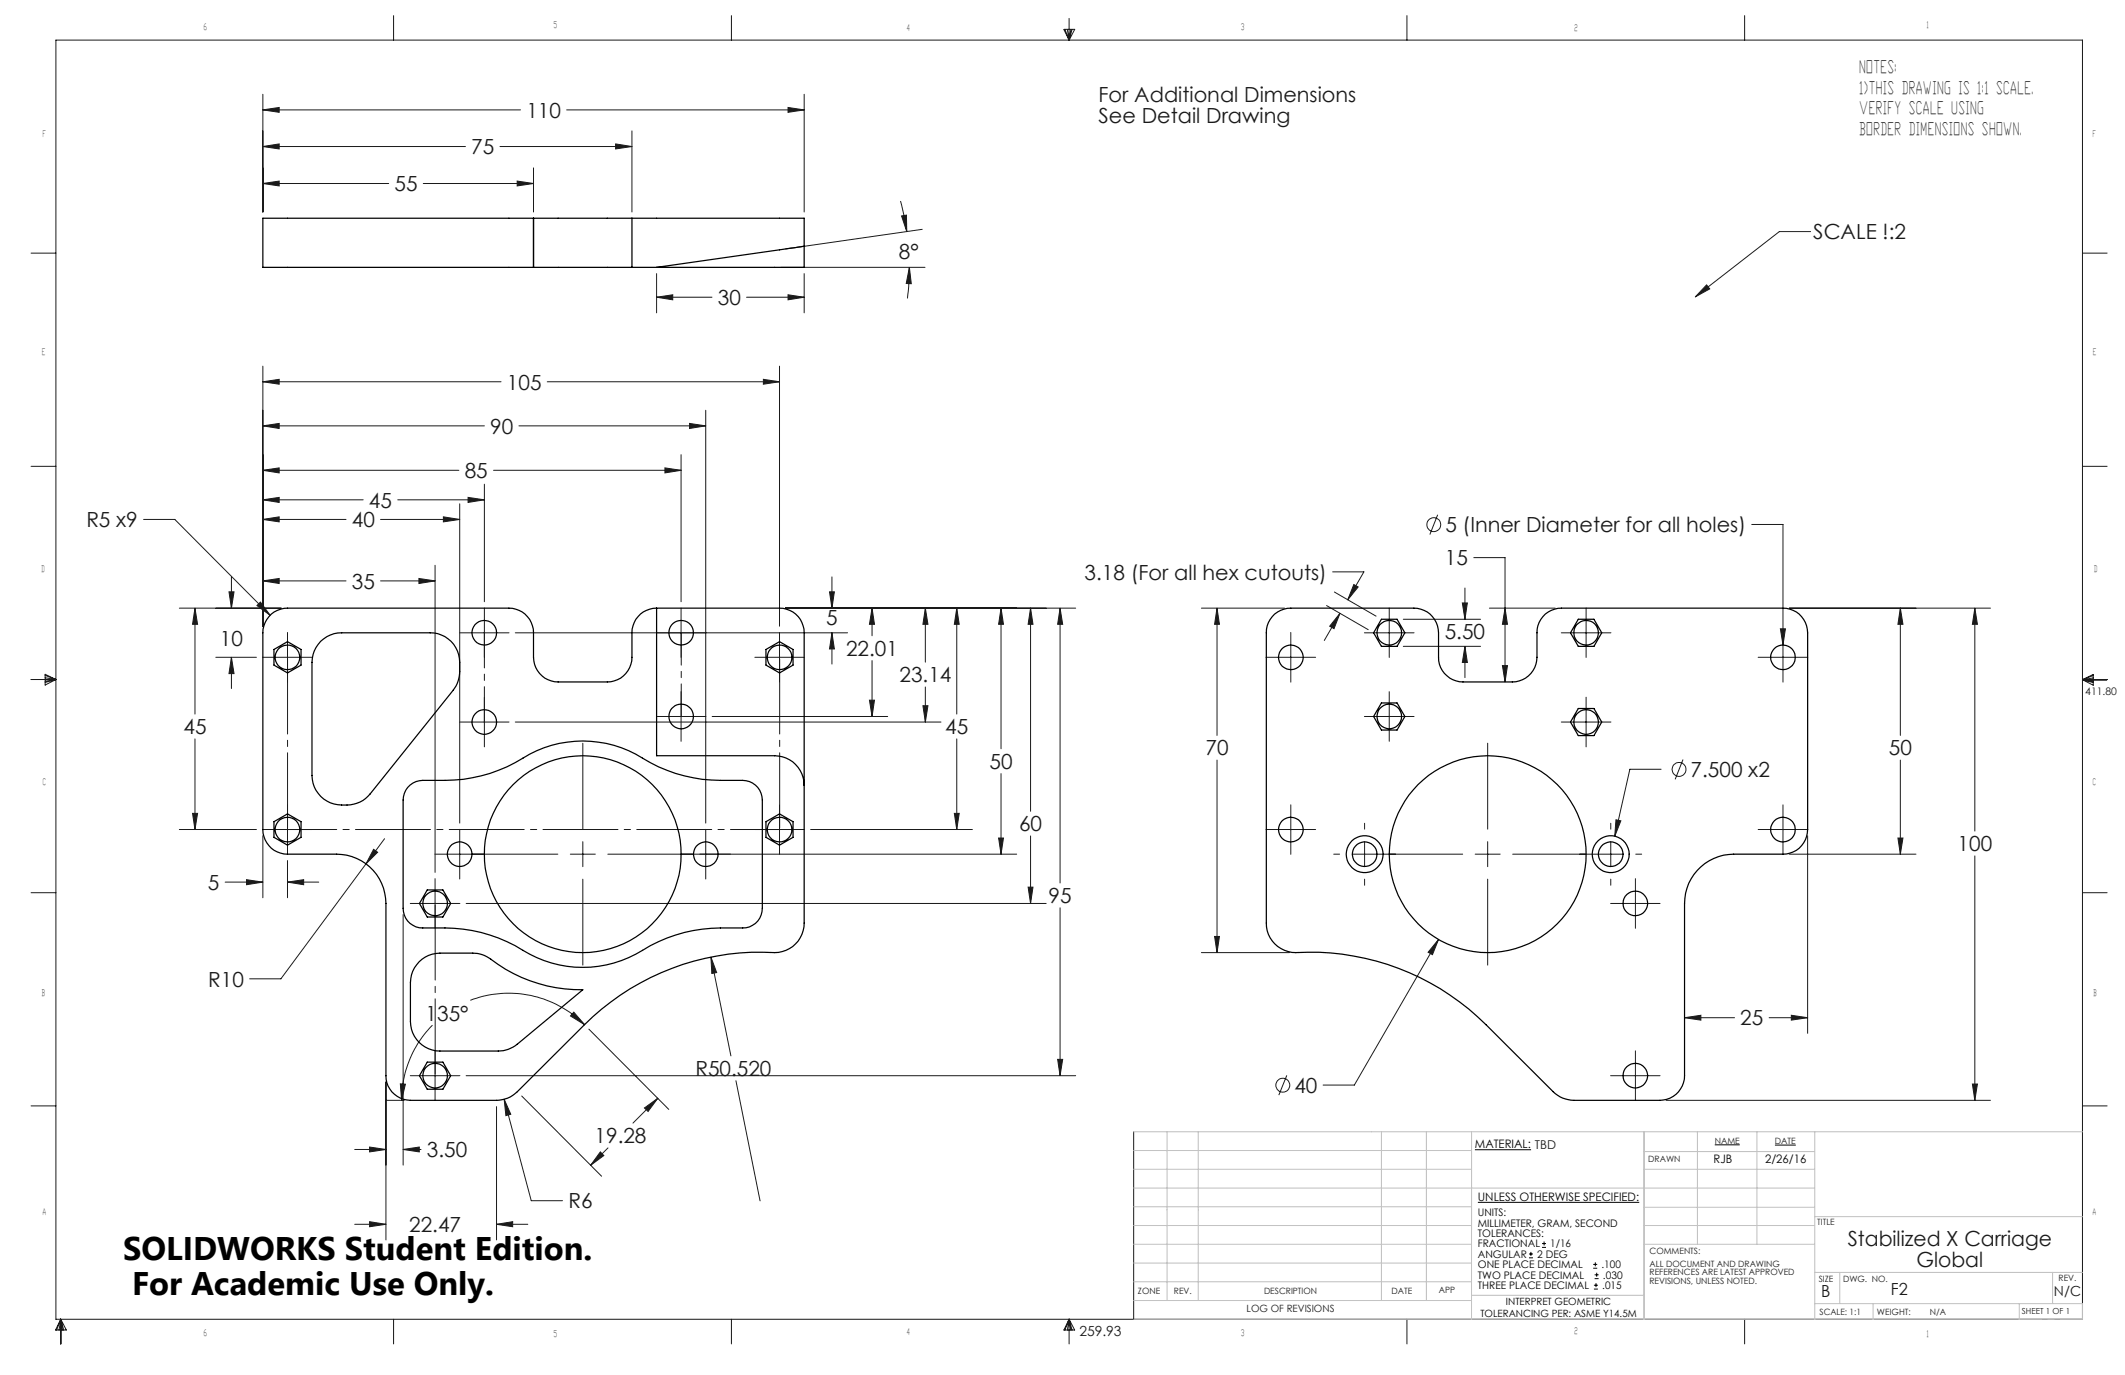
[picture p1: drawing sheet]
<svg xmlns="http://www.w3.org/2000/svg" width="432mm" height="279mm" viewBox="0 0 432 279" stroke-linecap="round" stroke-linejoin="round" font-family="sans-serif">
<g fill="none" stroke="#191924" stroke-width=".2">
<path d="M11.4 8.1h411.8v260h-411.8zM53.4 19.2v23.9M80 3.2v4.9M148.6 3.2v4.9M163.4 19.2v23.9M216.2 6l1 2.1M216.2 6h2.2M216.4 6l.8 2.1M216.9 6l.3 2.1M217.2 3.7v4.4M217.6 6l-.4 2.1M217.8 6l-.6 2.1"/>
<path d="M218.4 6l-1.2 2.1M285.9 3.2v4.9M354.5 3.2v4.9M53.4 22.3l3.3-.5v1zM53.4 37.3l3.3-.5v1zM53.4 29.8l3.3-.6v1.1zM53.4 22.3h52.4M53.4 37.3h25.6M53.4 29.8h41.2M86 37.3h22.4M101.6 29.8h26.8M105.1 36.8l3.3 .5-3.3 .5z"/>
<path d="M108.4 34.1v9M115.1 22.3h48.3M125.1 29.2l3.3 .6-3.3 .5zM128.4 26.6v16.5M160.1 21.8l3.3 .5-3.3 .5zM6.3 51.4h5.1M133.4 55.6v8M158.7 54.3h29.3M160.1 59.9l3.3 .5-3.3 .5zM163.4 55.6v8M183 40.9l.7 3.1 .6 3.1M183.2 43.9l1-.2 .1 3.4z"/>
<path d="M184.8 54.3l.4 3.3h-1.1zM184.8 54.3l-.4 6.3M187.4 46.6l-27.7 4M346.8 57.9l.6 .8-2.9 1.6zM367.9 47.1h-6.3l-17.1 13.2M423.2 51.4h5M53.4 77.6l3.3-.5v1zM53.4 74.4v52.9M53.4 77.6h48.4M111.2 77.6h47.2M133.4 60.4h11.3M133.4 60.4l3.3-.5v1z"/>
<path d="M151.7 60.4h11.7M155.1 77.1l3.3 .5-3.3 .5zM158.4 74.4v52.8M6.3 94.8h5.1M53.4 95.6l3.3-.5v1zM53.4 86.5l3.3-.5v1.1zM53.4 95.6h39.8M53.4 86.5h45M98.4 98.4v23.9M100.3 95.6h38.1M105.4 86.5h38M135.1 95.1l3.3 .5-3.3 .5z"/>
<path d="M138.4 92.4v29.9M140.1 86l3.3 .5-3.3 .6zM143.4 83.4v83.9M423.2 94.8h5M29.2 105.6h6.3l19.4 19.4M47 117.2v6.4M53.4 101.6l3.3-.5v1zM53.4 105.6l3.3-.6v1zM53.4 118l3.3-.5v1.1zM53.4 105.6h16.9M53.4 101.6h20.4M53.4 118h16.9"/>
<path d="M77.3 105.6h16.1M77.3 118h11.1M80.8 101.6h17.6M85.1 117.5l3.3 .5-3.3 .6zM88.4 114.9v62.4M90.1 105l3.3 .6-3.3 .4zM93.4 102.4v64.9M95.1 101.1l3.3 .5-3.3 .5zM169.1 117.2v6.4M270.8 116.2h6.3l-3.2 5.7M275.1 118.8l.9 .5-2.1 2.6zM292.1 104.6l-1.6 4"/>
<path d="M297.7 119.5v6.3M299.5 113.3h6.3v25.3M356 106.6h6.3v32M6.3 138.1h5.1M9.2 137l2.2 1.1-2.2 1.1zM9.2 137.2l2.2 .9M9.2 137.7l2.2 .4M11.4 138.1l-2.2 .6M11.4 138.1l-2.2 .3M36.4 123.6h20.7M39.6 123.6l.5 3.3h-1zM39.6 123.6v21.5"/>
<path d="M43.9 133.6h8.2M46.5 120.3h1.1l-.6 3.3zM47 133.6l.6 3.3h-1.1zM47 133.6v6.3M52.2 123l.7-.7 2 2.7zM53.4 133.6h10.1M58.4 128.5v10.1M93.4 128.6h10M98.4 123.5v10.1M104.7 128.6h67.5M138.4 123.5v10.1M153.4 133.6h10"/>
<path d="M158.4 128.5v10.1M159.7 123.6h58.9M168.6 120.3h.9l-.4 3.3zM169.1 128.6v6.3M169.1 128.6l.4 3.3h-.9zM177.2 123.6v5.6M177.2 134.2v11.4M177.2 123.6l.5 3.3h-1zM188 123.6v10.9M188 139.6v7.1M188 123.6l.6 3.3h-1.1zM194.4 123.6v21.5"/>
<path d="M194.4 123.6l.5 3.3h-1zM203.4 123.6v28.6M203.4 123.6l.5 3.3h-1zM209.4 123.6v41.3M209.4 123.6l.5 3.3h-1zM215.4 123.6v55.8M215.4 123.6l.5 3.3h-1zM244.1 123.6h16.9M247.3 123.6l.5 3.3h-1zM247.3 123.6v25.8M257.2 133.6h10.1M262.3 128.5v10.1"/>
<path d="M269.6 123l8.4 5M271.1 120.3l8.5 4.9M272.3 124.6l-1.2 3.1-.9-.5zM272.3 124.6l-3.2 5.5M277.2 128.6h10.1M282.3 123.5v10.1M285.2 125.8h15.6M285.2 131.3h15.6M297.1 122.5h1.1l-.5 3.3zM297.7 131.3l.5 3.3h-1.1zM297.7 131.3v6.4M302.6 123.6h13.4"/>
<path d="M305.3 135.3h1l-.5 3.3zM305.8 123.6l.5 3.3h-1zM317.3 128.6h10M322.3 123.5v10.1M357.3 133.6h10M361.8 127.8h1l-.5 3.3zM363.6 123.6h40.9M386.2 123.6l.5 3.3h-1zM386.2 123.6v25.8M401.3 123.6l.5 3.3h-1zM401.3 123.6v45.3M423.2 138.1h4.9"/>
<path d="M423.2 138.1l2.1-1v2.1zM423.2 138.1l2.1 .6M423.2 138.1l2.1 .4M425.3 137.3l-2.1 .8M425.3 137.8l-2.1 .3M39.6 150.1v18.5M93.4 146.7h10M98.4 141.7v10.1M104.7 146.7h86.5M118.4 151v17.5M133.4 145.6h10M138.4 140.5v10.1"/>
<path d="M144.7 145.6h35.7M176.7 142.3h1l-.5 3.3zM187.5 143.4h1.1l-.6 3.3zM194.4 150.1v18.5M203.4 157.2v16.4M247.3 154.4v39.2M277.2 145.6h10.1M282.3 140.5v10.1M302.3 151v17.5M317.3 146.7h10M322.3 141.7v10.1M337.5 156.3h-6.3l-3.1 13.6"/>
<path d="M342 154.3l-1.6 4.1M386.2 154.4v19.2M36.4 168.6h15.7M39.1 165.3h1l-.5 3.3zM45.8 179.2h7.6M50.1 178.8l3.3 .4-3.3 .6zM53.4 168.6h10.1M53.4 169.8v12.6M58.4 174.9v7.5M58.4 179.2h6.4M58.4 179.2l3.3-.4v1zM58.4 163.5v10.1"/>
<path d="M74.4 175.5l-17.3 23.4h-6.4M75.9 172.6l.8 .6-2.3 2.3zM78.1 170.4l-3.7 5.1M88.4 173.6h24.9M88.4 178.5v10.1M93.4 168.5v10.1M115.9 173.6h5.1M118.4 171v5.1M118.4 178.6v17.5M143.4 168.5v10.1M153.4 168.6h10M158.4 163.5v10.1"/>
<path d="M164.7 168.6h32.9M193.9 165.3h1l-.5 3.3zM202.9 170.3h1l-.5 3.3zM206.6 173.6h-83.1M209.4 169.9v13.7M257.2 168.6h10.1M262.3 163.5v10.1M271 173.6h1.2M274.7 173.6h22.5M277.3 167.3v1.2M277.3 171v5.1M277.3 178.6v1.3"/>
<path d="M299.8 173.6h5M302.3 171v5.1M302.3 178.6v17.5M307.4 173.6h22.4M327.3 167.3v1.2M327.3 171v5.1M327.3 178.6v1.3M328.4 166.6l1 .2-1.3 3.1zM332.3 178.5v10.1M332.4 173.6h1.2M357.3 168.6h10M362.3 163.5v10.1"/>
<path d="M363.6 173.6h25.7M367.3 169.8v40.2M385.7 170.3h1l-.5 3.3zM401.3 173.9v49.7M6.3 181.4h5.1M81.9 185.8v50.9M83.4 183.6h10.1M94.7 183.6h117.9M144.5 194.5l4 20.1M144.5 194.5l1.1 3.1-1 .2zM208.9 180.3h1l-.5 3.3zM215.4 184.5v34.1"/>
<path d="M244.1 193.6h17.9M246.8 190.3h1l-.5 3.3zM292.3 190.9l-17.1 29.6h-6.3M292.3 190.9l-1.2 3.1-.9-.5zM327.3 183.6h10M423.2 181.4h5M78.4 219.9v32.1M83.4 218.6h10.1M87.9 208.3a21.7 21.7 0 0 0-6.3 15.3M88.4 213.5v10.1M94.7 218.6h123.9M95.6 203.3a21.7 21.7 0 0 1 23.2 4.9"/>
<path d="M116.6 205.7l2.2 2.5-2.9-1.8zM119.7 209.1l16.2 16.3M149.5 219.6l4.9 24.4M214.9 215.3h1l-.5 3.3zM261.5 218.5l-1.6 4M327.3 218.6h10M332.3 213.5v10.1M342.3 206.8l3.3-.5v1zM342.3 206.8h10.2M359.5 206.8h7.8M364 206.3l3.3 .5-3.3 .5zM6.3 224.7h5.1"/>
<path d="M72.1 233.6h6.3M75.1 233.1l3.3 .5-3.3 .5zM78.4 223.6h3.7M81.4 220.2l1 .1-.8 3.3zM81.9 233.6h3.6M81.9 233.6l3.3-.5v1zM100.9 224.9v27.1M102.4 223.4l5.5 20.6h6.4M102.4 223.4l1.4 3-1 .3zM106 222.7l16.2 16.3M122 234.1l.7 .7-2.7 2zM123.5 233.3l-3.5 3.5"/>
<path d="M131 225.1l2.7-1.9-2 2.6zM133.7 223.2l-5.1 5M230.4 230v38.1M338.6 223.6h65.9M400.8 220.3h1l-.5 3.3zM423.2 224.7h5M72.1 248.8h6.3M75.1 248.2l3.3 .6-3.3 .5zM100.9 248.8h6.3M100.9 248.8l3.3-.6v1.1zM12.3 268.1l1.2 2.2h-2.2zM12.3 268.1v5"/>
<path d="M12.3 268.1l.6 2.2M12.3 268.1l-.8 2.2M12.3 268.1l-.3 2.2M12.3 268.1l.4 2.2M80 268.1v5M148.6 268.1v5M217.2 268.1v5M217.2 268.1l1.2 2.2h-2.2zM217.2 268.1l.6 2.2M217.2 268.1l-.8 2.2M217.2 268.1l-.3 2.2M217.2 268.1l.4 2.2"/>
<path d="M285.9 268.1v5M354.5 268.1v5"/>
<circle cx="291.4" cy="106.6" r="1.41"/>
<circle cx="341.2" cy="156.3" r="1.41"/>
<circle cx="260.7" cy="220.5" r="1.42"/>
</g>
<g fill="none" stroke="#000" stroke-width=".2">
<path d="M299.7 233.6h11.4M348.4 232.6h5.1M360.7 232.7h4.2M300.3 244.3h32.8M310.7 255.6h.8M310.7 254.8h.8M311.1 254.4v.8M313.3 253.5h.8M313.3 252.7h.8M313.8 252.3v.8M323.7 257.7h.9M323.7 256.9h.9"/>
<path d="M324 259.8h.8M324 259h.8M324.2 256.5v.8M324.4 258.6v.8M323.9 261.9h.8M323.9 261.2h.8M324.3 260.7v.8"/>
</g>
<path d="M58.4 133.6v35M158.4 133.6v35M88.4 183.6v35" fill="none" stroke="#191924" stroke-width=".2" stroke-dasharray="15.2 1.3 1.3 1.3" stroke-dashoffset="-.4"/>
<path d="M98.4 128.6v18.1" fill="none" stroke="#191924" stroke-width=".2" stroke-dasharray="15.2 1.3 1.3 1.3" stroke-dashoffset="8.1"/>
<path d="M138.4 128.6v17" fill="none" stroke="#191924" stroke-width=".2" stroke-dasharray="15.2 1.3 1.3 1.3" stroke-dashoffset="8.6"/>
<path d="M58.4 168.6h100" fill="none" stroke="#191924" stroke-width=".2" stroke-dasharray="15.2 1.3 1.3 1.3" stroke-dashoffset="5.2"/>
<path d="M410.3 268.1h12.9" fill="none" stroke="#c0c0c0" stroke-width=".2" stroke-dasharray="15.2 1.3 1.3 1.3" stroke-dashoffset="10.7"/>
<path d="M423.2 268.1v-3.2" fill="none" stroke="#c0c0c0" stroke-width=".2" stroke-dasharray="15.2 1.3 1.3 1.3"/>
<g fill="none" stroke="#c0c0c0" stroke-width=".2">
<path d="M230.4 230h192.8M230.4 237.6h68.6M230.4 233.8h68.6M237.1 230v34.3M243.5 230v34.3M280.7 230v34.3M289.8 230v34.3M299 230v38.1M334.1 230v38.1M334.1 234h34.7M334.1 237.6h34.7M344.9 230v22.8"/>
<path d="M357 230v22.8M368.8 230v38.1M230.4 252.8h68.6M230.4 241.4h138.4M230.4 249h68.6M230.4 256.6h68.6M230.4 245.2h68.6M334.1 252.8h34.7M334.1 245.3h34.7M334.1 249h34.7M368.8 258.6h54.4M368.8 247.2h54.4"/>
<path d="M373.8 258.6v6.3M417.1 258.6v6.3M230.4 260.5h68.6M230.4 268.1h192.8M230.4 264.3h68.6M299 263.2h35.1M368.8 264.9h54.4M380.6 264.9v3.2M410.3 264.9v3.2"/>
</g>
<g fill="#191924">
<path d="M346.8 57.9l.6 .8-2.9 1.6z"/>
<path d="M144.5 194.5l.1 3.3 1-.2zM122 234.1l.7 .7-2.7 2zM131 225.1l2.7-1.9-2 2.6zM116.6 205.7l2.2 2.5-2.9-1.8zM81.4 220.2l1 .1-.8 3.3zM102.4 223.4l.4 3.3 1-.3zM75.1 248.2l3.3 .6-3.3 .5zM100.9 248.8l3.3-.6v1.1zM52.2 123l2.7 2-2-2.7zM47 133.6l.6 3.3h-1.1zM46.5 120.3h1.1l-.6 3.3zM39.6 123.6l.5 3.3h-1zM39.1 165.3h1l-.5 3.3zM58.4 179.2l3.3-.4v1zM50.1 178.8l3.3 .4-3.3 .6zM53.4 101.6l3.3-.5v1zM95.1 101.1l3.3 .5-3.3 .5zM53.4 95.6l3.3-.5v1zM135.1 95.1l3.3 .5-3.3 .5zM53.4 77.6l3.3-.5v1zM155.1 77.1l3.3 .5-3.3 .5zM90.1 105l3.3 .6-3.3 .4zM53.4 105.6l3.3-.6v1zM53.4 118l3.3-.5v1.1zM85.1 117.5l3.3 .5-3.3 .6zM53.4 86.5l3.3-.5v1.1zM140.1 86l3.3 .5-3.3 .6zM169.1 128.6l.4 3.3h-.9zM168.6 120.3h.9l-.4 3.3zM187.5 143.4h1.1l-.6 3.3zM188 123.6l.6 3.3h-1.1zM176.7 142.3h1l-.5 3.3zM177.2 123.6l.5 3.3h-1zM194.4 123.6l.5 3.3h-1zM193.9 165.3h1l-.5 3.3zM203.4 123.6l.5 3.3h-1zM202.9 170.3h1l-.5 3.3zM209.4 123.6l.5 3.3h-1zM208.9 180.3h1l-.5 3.3zM215.4 123.6l.5 3.3h-1zM214.9 215.3h1l-.5 3.3zM75.9 172.6l-1.5 2.9 2.3-2.3zM75.1 233.1l3.3 .5-3.3 .5zM81.9 233.6l3.3-.5v1zM53.4 22.3l3.3-.5v1zM160.1 21.8l3.3 .5-3.3 .5zM53.4 37.3l3.3-.5v1zM105.1 36.8l3.3 .5-3.3 .5zM53.4 29.8l3.3-.6v1.1zM125.1 29.2l3.3 .6-3.3 .5zM184.8 54.3l.4 3.3h-1.1zM183.2 43.9l1-.2 .1 3.4zM160.1 59.9l3.3 .5-3.3 .5zM133.4 60.4l3.3-.5v1zM401.3 123.6l.5 3.3h-1zM400.8 220.3h1l-.5 3.3zM364 206.3l3.3 .5-3.3 .5zM342.3 206.8l3.3-.5v1zM386.2 123.6l.5 3.3h-1zM385.7 170.3h1l-.5 3.3zM247.3 123.6l.5 3.3h-1zM246.8 190.3h1l-.5 3.3zM292.3 190.9l-2.1 2.6 .9 .5zM361.8 127.8l.5 3.3 .5-3.3zM328.4 166.6l-.3 3.3 1.3-3.1zM275.1 118.8l.9 .5-2.1 2.6zM272.3 124.6l-1.2 3.1-.9-.5zM297.1 122.5h1.1l-.5 3.3zM297.7 131.3l.5 3.3h-1.1zM305.3 135.3h1l-.5 3.3zM305.8 123.6l.5 3.3h-1z"/>
</g>
<g fill="none" stroke="#000" stroke-width=".25">
<path d="M108.4 44.3h-55v10h55M108.4 54.3h20M108.4 44.3h20M108.4 44.3v10M128.4 54.3h5M128.4 44.3h35v10h-30M128.4 44.3v10M163.4 50.1l-30 4.2M55.1 124.8a5.3 5.3 0 0 1 3.3-1.2h45a5 5 0 0 1 5 5v5a5 5 0 0 0 5 5h10a5 5 0 0 0 5-5v-5a5 5 0 0 1 5-5h25a5 5 0 0 1 5 5v59a6 6 0 0 1-6 6 50.7 50.7 0 0 0-38.6 14.6l-13.7 13.6a6 6 0 0 1-4.2 1.8h-17.5a5 5 0 0 1-5-5v-35a10 10 0 0 0-10-10h-10a5 5 0 0 1-5-5v-40a5.2 5.2 0 0 1 1.7-3.8zM55.7 132l2.7-1.6 2.8 1.6v3.1l-2.8 1.6-2.7-1.6zM65.2 130.3a6.1 6.1 0 0 1 4.2-1.7h18a6 6 0 0 1 6 6v1.9a6.3 6.3 0 0 1-1.3 3.7l-16.9 21.1a7.1 7.1 0 0 1-10 .5 6 6 0 0 1-1.8-4.2v-23a6.1 6.1 0 0 1 1.8-4.3zM133.4 123.6v30h24a6 6 0 0 1 6 6"/>
<path d="M155.6 132l2.8-1.6 2.7 1.6v3.1l-2.7 1.6-2.8-1.6zM259 124.8a5.3 5.3 0 0 1 3.3-1.2h25a5 5 0 0 1 5 5v5a5 5 0 0 0 5 5h10a5 5 0 0 0 5-5v-5a5 5 0 0 1 5-5h45a5 5 0 0 1 5 5v40a5 5 0 0 1-5 5h-10a10 10 0 0 0-10 10v35a5 5 0 0 1-5 5h-17.5a6 6 0 0 1-4.2-1.8l-13.7-13.6a51.2 51.2 0 0 0-39.4-14.7 6 6 0 0 1-5.2-5.9v-59a5 5 0 0 1 1.7-3.8zM280.7 125.8h3.2l1.6 2.8-1.6 2.7h-3.2l-1.6-2.7zM320.7 125.8h3.2l1.6 2.8-1.6 2.7h-3.2l-1.6-2.7zM280.7 142.8h3.2l1.6 2.8-1.6 2.7h-3.2l-1.6-2.7zM320.7 144h3.2l1.6 2.7-1.6 2.8h-3.2l-1.6-2.8zM55.7 167l2.7-1.6 2.8 1.6v3.1l-2.8 1.6-2.7-1.6zM82.8 160a4 4 0 0 1 3.1-1.4 42.1 42.1 0 0 0 11.9-.9 31.5 31.5 0 0 0 9.8-4.5 22.9 22.9 0 0 1 23 .9 29.7 29.7 0 0 0 15.8 4.5h4.5a4 4 0 0 1 4 4v22a3.9 3.9 0 0 1-4 4 36.2 36.2 0 0 0-15.4 2 36.4 36.4 0 0 0-6.3 3.3 23.3 23.3 0 0 1-24.5-1.7 30.2 30.2 0 0 0-14.3-3.6h-4.5a3.9 3.9 0 0 1-4-4v-22a4.2 4.2 0 0 1 .9-2.6zM155.6 167l2.8-1.6 2.7 1.6v3.1l-2.7 1.6-2.8-1.6zM85.2 195.4a6 6 0 0 1 4.2-1.7h6.7a6.1 6.1 0 0 1 3.6 1.2 30 30 0 0 0 18.7 6.2l-13.3 11.1a6 6 0 0 1-3.9 1.4h-11.8a6 6 0 0 1-6-6v-7.9a6 6 0 0 1 1.8-4.3zM86.8 180.8h3.2l1.6 2.8-1.6 2.7h-3.2l-1.6-2.7zM86.8 215.8h3.2l1.6 2.8-1.6 2.7h-3.2l-1.6-2.7z"/>
<circle cx="58.4" cy="133.6" r="2.5"/>
<circle cx="98.4" cy="128.6" r="2.5"/>
<circle cx="138.4" cy="128.6" r="2.5"/>
<circle cx="158.4" cy="133.6" r="2.49"/>
<circle cx="262.3" cy="133.6" r="2.5"/>
<circle cx="282.3" cy="128.6" r="2.5"/>
<circle cx="322.3" cy="128.6" r="2.5"/>
<circle cx="362.3" cy="133.6" r="2.49"/>
<circle cx="98.4" cy="146.7" r="2.5"/>
<circle cx="138.4" cy="145.6" r="2.5"/>
<circle cx="282.3" cy="145.6" r="2.5"/>
<circle cx="322.3" cy="146.7" r="2.5"/>
<circle cx="58.4" cy="168.6" r="2.51"/>
<circle cx="93.4" cy="173.6" r="2.5"/>
<circle cx="118.4" cy="173.6" r="20"/>
<circle cx="143.4" cy="173.6" r="2.49"/>
<circle cx="158.4" cy="168.6" r="2.5"/>
<circle cx="262.3" cy="168.6" r="2.51"/>
<circle cx="277.3" cy="173.6" r="2.49"/>
<circle cx="277.3" cy="173.6" r="3.8"/>
<circle cx="302.3" cy="173.6" r="20"/>
<circle cx="327.3" cy="173.6" r="3.7"/>
<circle cx="327.3" cy="173.6" r="2.5"/>
<circle cx="362.3" cy="168.6" r="2.5"/>
<circle cx="88.4" cy="183.6" r="2.5"/>
<circle cx="332.3" cy="183.6" r="2.5"/>
<circle cx="88.4" cy="218.6" r="2.5"/>
<circle cx="332.3" cy="218.6" r="2.5"/>
</g>
<g font-size="6.6">
<text x="25" y="255.9">SOLIDWORKS Student Edition.</text>
<text x="26.8" y="263.2">For Academic Use Only.</text>
</g>
<g font-size="4.2" fill="#191924">
<text x="107" y="23.9">110</text>
<text x="223.2" y="20.8">For Additional Dimensions</text>
<text x="223.2" y="24.9">See Detail Drawing</text>
<text x="95.8" y="31.3">75</text>
<text x="80.2" y="38.9">55</text>
<text x="182.7" y="52.6">8°</text>
<text x="368.5" y="48.7">SCALE !:2</text>
<text x="145.9" y="62">30</text>
<text x="103" y="79.2">105</text>
<text x="99.6" y="88.1">90</text>
<text x="94.4" y="97.2">85</text>
<text x="17.5" y="107.1">R5 x9</text>
<text x="71.5" y="107.1">40</text>
<text x="75" y="103.2">45</text>
<text x="293.7" y="108.1">5 (Inner Diameter for all holes)</text>
<text x="71.5" y="119.6">35</text>
<text x="220.4" y="117.8">3.18 (For all hex cutouts)</text>
<text x="293.6" y="114.9">15</text>
<text x="44.7" y="131.3">10</text>
<text x="167.9" y="127.1">5</text>
<text x="293.6" y="129.9">5.50</text>
<text x="171.9" y="133.3">22.01</text>
<text x="182.8" y="138.7">23.14</text>
<text x="37.3" y="149.2">45</text>
<text x="192.1" y="149.2">45</text>
<text x="245" y="153.5">70</text>
<text x="383.8" y="153.5">50</text>
<text x="201.1" y="156.3">50</text>
<text x="343.5" y="157.9">7.500 x2</text>
<text x="207.1" y="168.9">60</text>
<text x="397.8" y="173">100</text>
<text x="42.3" y="180.8">5</text>
<text x="213.1" y="183.5">95</text>
<text x="42.3" y="200.5">R10</text>
<text x="86.5" y="207.4">135°</text>
<text x="353.6" y="208.4">25</text>
<text x="141.3" y="218.7">R50.520</text>
<text x="263" y="222">40</text>
<text x="120.8" y="232.3">19.28</text>
<text x="86.7" y="235.2">3.50</text>
<text x="115.5" y="245.5">R6</text>
<text x="83.1" y="250.4">22.47</text>
<text x="375.5" y="253.2">Stabilized X Carriage</text>
<text x="389.4" y="257.4">Global</text>
</g>
<g font-size="3.5" fill="#191924">
<text x="378" y="14.8">NOTES:</text>
<text x="378" y="19">1)THIS DRAWING IS 1:1 SCALE.</text>
<text x="378" y="23.3">VERIFY SCALE USING</text>
<text x="378" y="27.5">BORDER DIMENSIONS SHOWN.</text>
</g>
<g font-size="3.4" fill="#191924">
<text x="370" y="263.6">B</text>
<text x="384.2" y="263.2">F2</text>
</g>
<g font-size="2.8" fill="#191924">
<text x="417.4" y="263.3">N/C</text>
<text x="219.3" y="271.5">259.93</text>
</g>
<g font-size="2.4">
<text x="299.7" y="233.4">MATERIAL: TBD</text>
<text x="348.2" y="236.4">RJB</text>
<text x="358.7" y="236.4">2/26/16</text>
<text x="300.3" y="244.1">UNLESS OTHERWISE SPECIFIED:</text>
</g>
<text font-size="2.1" fill="#191924" x="423.7" y="141.3">411.80</text>
<g font-size="2.1">
<text x="300.3" y="247.1">UNITS:</text>
<text x="300.3" y="249.2">MILLIMETER, GRAM, SECOND</text>
<text x="300.3" y="251.3">TOLERANCES:</text>
<text x="300.3" y="257.7">ONE PLACE DECIMAL</text>
<text x="300.3" y="253.5">FRACTIONAL</text>
<text x="300.3" y="255.6">ANGULAR</text>
<text x="312.4" y="255.6">2 DEG</text>
<text x="315" y="253.5">1/16</text>
<text x="325.4" y="257.7">.100</text>
<text x="300.3" y="259.8">TWO PLACE DECIMAL</text>
<text x="300.3" y="261.9">THREE PLACE DECIMAL</text>
<text x="325.6" y="261.9">.015</text>
<text x="325.7" y="259.8">.030</text>
</g>
<text font-size="2" fill="#191924" x="253.3" y="266.7">LOG OF REVISIONS</text>
<g font-size="2">
<text x="300.8" y="267.6">TOLERANCING PER: ASME Y14.5M</text>
<text x="306" y="265.1">INTERPRET GEOMETRIC</text>
</g>
<g font-size="1.8" fill="#191924">
<text x="112.6" y="5.8">5</text>
<text x="391.6" y="5.8">1</text>
<text x="41.5" y="6">6</text>
<text x="184.4" y="6.2">4</text>
<text x="252.3" y="6.1">3</text>
<text x="320" y="6.4">2</text>
<text x="8.8" y="27.8">F</text>
<text x="425.3" y="27.8">F</text>
<text x="8.7" y="72.2">E</text>
<text x="425.4" y="72.2">E</text>
<text x="8.5" y="116.3">D</text>
<text x="425.6" y="116.3">D</text>
<text x="8.8" y="159.5">C</text>
<text x="425.3" y="159.5">C</text>
<text x="8.6" y="202.4">B</text>
<text x="425.5" y="202.4">B</text>
<text x="348.4" y="232.4">NAME</text>
<text x="360.7" y="232.5">DATE</text>
<text x="334.9" y="236.2">DRAWN</text>
<text x="8.8" y="246.9">A</text>
<text x="369.3" y="248.9">TITLE</text>
<text x="425.3" y="246.9">A</text>
<text x="335.2" y="257.4">ALL DOCUMENT AND DRAWING</text>
<text x="335.2" y="254.9">COMMENTS:</text>
<text x="231.2" y="263">ZONE</text>
<text x="238.5" y="262.9">REV.</text>
<text x="256.9" y="262.9">DESCRIPTION</text>
<text x="282.8" y="262.9">DATE</text>
<text x="292.4" y="262.7">APP</text>
<text x="335.2" y="259.2">REFERENCES ARE LATEST APPROVED</text>
<text x="335.2" y="260.9">REVISIONS, UNLESS NOTED.</text>
<text x="369.6" y="260.4">SIZE</text>
<text x="374.5" y="260.5">DWG. NO.</text>
<text x="418.3" y="260.4">REV.</text>
<text x="369.7" y="267.1">SCALE: 1:1</text>
<text x="381.4" y="267.1">WEIGHT:</text>
<text x="392.1" y="267.1">N/A</text>
<text x="41.5" y="271.5">6</text>
<text x="112.6" y="271.7">5</text>
<text x="184.4" y="271.3">4</text>
<text x="252.3" y="271.5">3</text>
<text x="320" y="271.2">2</text>
<text x="391.6" y="271.7">1</text>
</g>
<text font-size="1.7" fill="#191924" x="410.9" y="267">SHEET 1 OF 1</text>
</svg>
